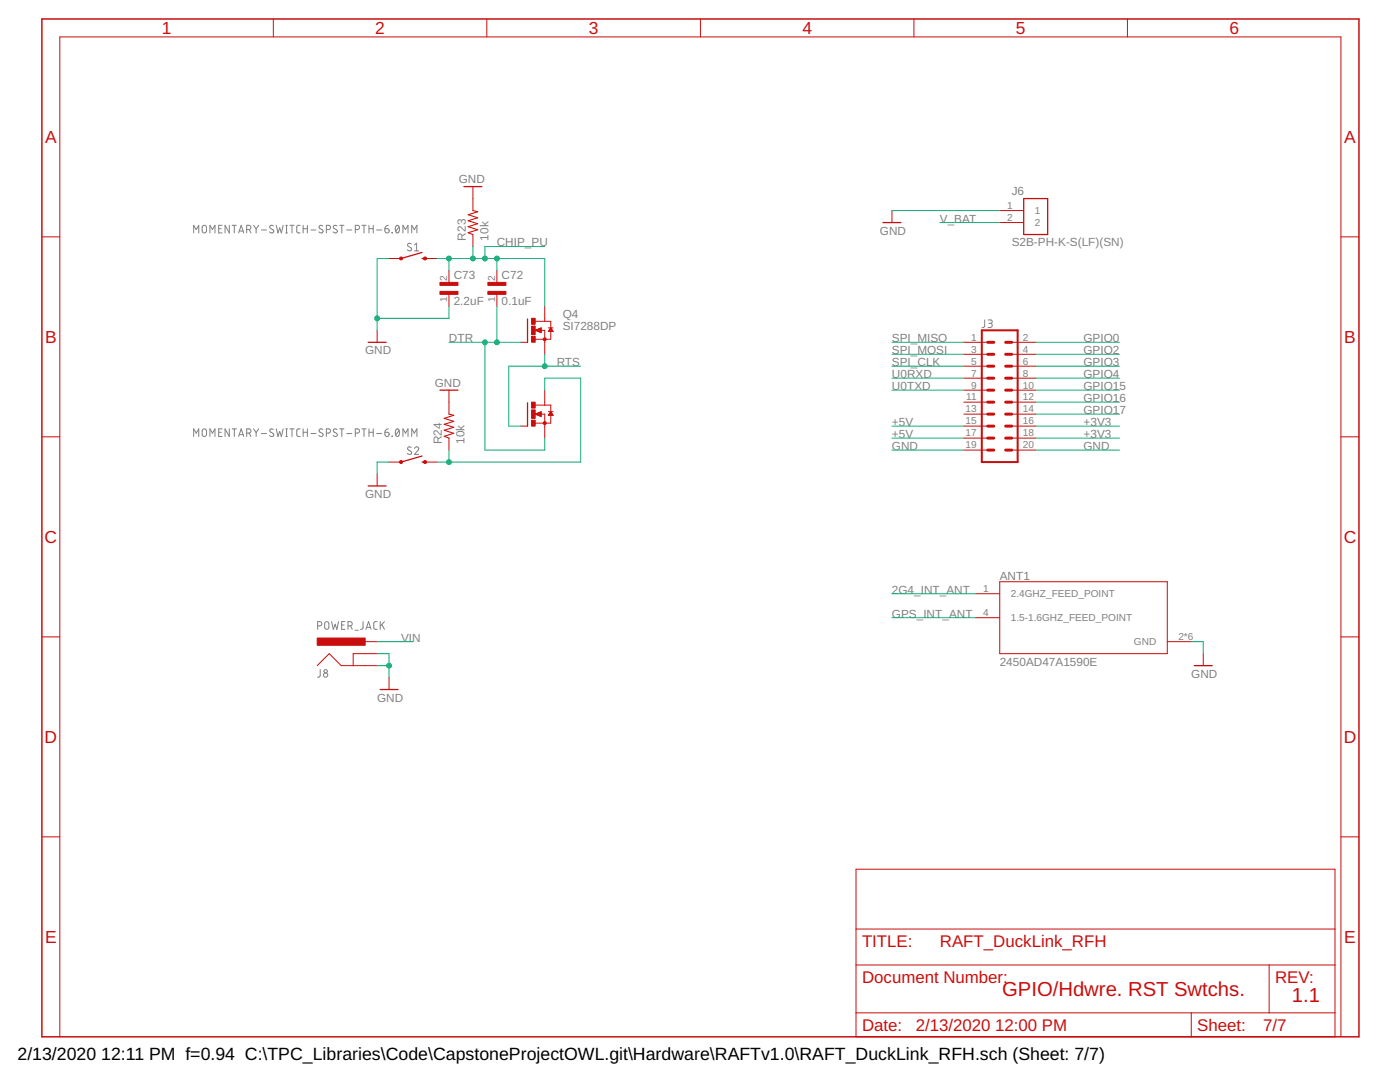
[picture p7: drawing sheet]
<svg xmlns="http://www.w3.org/2000/svg" width="279mm" height="216mm" viewBox="0 0 279 216" stroke-linecap="round" stroke-linejoin="round" font-family="sans-serif">
<g fill="none" stroke="#808080" stroke-width=".2">
<path d="M38.7 46.5v-1.5l.5 .8 .5-.8v1.5M40.5 45.1l.3-.1 .3 .1 .1 1a.43 .43 0 0 1-.4 .4 .43 .43 0 0 1-.5-.4zM41.9 46.5v-1.5l.5 .8 .5-.8v1.5M43.6 45.6h.6M44.3 45h-.7v1.5h.7M45.8 45v1.5l-.9-1.5v1.5M46.3 45h.9M46.8 45v1.5M47.6 46.5l.5-1.5 .5 1.5M47.8 46.1h.7M49.2 45.8h.5a.42 .42 0 0 0 .4-.4 .42 .42 0 0 0-.4-.4h-.5v1.5M49.7 45.8l.4 .7"/>
<path d="M50.6 45l.5 .7M51.1 45.7v.8M51.6 45l-.5 .7M52.2 45.9h1M54.5 45.1l-.1-.1a.36 .36 0 0 0-.5 .1 .36 .36 0 0 0 .1 .5l.5 .2a.41 .41 0 0 1-.1 .7 .41 .41 0 0 1-.6-.2M55.1 45l.4 1.5 .3-1 .4 1 .3-1.5M57 46.5h.4M57 45h.4M57.2 45v1.5M57.8 45h.9M58.3 45v1.5M59.9 45h-.5l-.2 .3v1l.2 .2h.5"/>
<path d="M60.5 45.6h.8M60.5 45v1.5M61.3 45v1.5M62 45.9h1.1M64.4 45.1l-.5-.1-.2 .3 .1 .3 .5 .2a.39 .39 0 0 1 .1 .6 .39 .39 0 0 1-.6 0l-.2-.1M65.1 45.8h.5a.42 .42 0 0 0 .4-.4 .42 .42 0 0 0-.4-.4h-.5v1.5M67.2 45.1a.39 .39 0 0 0-.5-.1 .39 .39 0 0 0-.1 .5l.6 .3a.41 .41 0 0 1-.1 .7 .41 .41 0 0 1-.6-.2M67.8 45h.8M68.2 45v1.5M69.2 45.9h1M70.9 45.8h.4a.42 .42 0 0 0 .5-.4 .42 .42 0 0 0-.5-.4h-.4v1.5M72.2 45h.9"/>
<path d="M72.6 45v1.5M73.6 45.6h.9M73.6 45v1.5M74.5 45v1.5M75.2 45.9h1M76.8 45.6h.5a.43 .43 0 0 1 .4 .5 .43 .43 0 0 1-.5 .4 .43 .43 0 0 1-.4-.4zM77.5 45l-.6 .2-.1 .4M78.2 46.4l.1 .1zM79.1 45.1l.2-.1a.9 .9 0 0 1 0 1.5 .94 .94 0 0 1-.2-1.4zM79.7 45.3l-.7 .8M80.4 46.5v-1.5l.5 .8 .5-.8v1.5M82.1 48.7a.4 .4 0 0 0-.6-.1 .4 .4 0 0 0-.1 .5l.6 .3a.39 .39 0 0 1 0 .6 .39 .39 0 0 1-.6 0l-.1-.2"/>
<path d="M82.2 46.5v-1.5l.5 .8 .5-.8v1.5M82.7 48.9l.4-.4v1.6M82.7 50.1h.9M196.5 63.8v1.4l-.5 .2M197.2 63.8l.6 .1 .2 .2-.2 .4h-.4M197.6 64.5a.42 .42 0 0 1 .4 .4 .42 .42 0 0 1-.4 .5h-.4M38.7 87.1v-1.5l.5 .8 .5-.8v1.5M40.5 85.7l.3-.1 .3 .1 .1 1a.43 .43 0 0 1-.4 .4 .43 .43 0 0 1-.5-.4zM41.9 87.1v-1.5l.5 .8 .5-.8v1.5M43.6 86.3h.6M44.3 85.6h-.7v1.5h.7M45.8 85.6v1.5l-.9-1.5v1.5"/>
<path d="M46.3 85.6h.9M46.8 85.6v1.5M47.6 87.1l.5-1.5 .5 1.5M47.8 86.7h.7M49.2 86.4h.5a.42 .42 0 0 0 .4-.4 .42 .42 0 0 0-.4-.4h-.5v1.5M49.7 86.4l.4 .7M50.6 85.6l.5 .7M51.1 86.3v.8M51.6 85.6l-.5 .7M52.2 86.5h1M54.5 85.7l-.1-.1a.36 .36 0 0 0-.5 .1 .36 .36 0 0 0 .1 .5l.5 .3a.41 .41 0 0 1-.1 .6 .41 .41 0 0 1-.6-.2M55.1 85.6l.4 1.5 .3-1 .4 1 .3-1.5"/>
<path d="M57 87.1h.4M57 85.6h.4M57.2 85.6v1.5M57.8 85.6h.9M58.3 85.6v1.5M59.9 85.6h-.5l-.2 .3v1l.2 .2h.5M60.5 85.6v1.5M60.5 86.3h.8M61.3 85.6v1.5M62 86.5h1.1M64.4 85.7l-.5-.1-.2 .3 .1 .3 .5 .3a.39 .39 0 0 1 .1 .5 .39 .39 0 0 1-.6 0l-.2-.1M65.1 86.4h.5a.42 .42 0 0 0 .4-.4 .42 .42 0 0 0-.4-.4h-.5v1.5"/>
<path d="M67.2 85.7a.39 .39 0 0 0-.5-.1 .39 .39 0 0 0-.1 .5l.6 .4a.41 .41 0 0 1-.1 .6 .41 .41 0 0 1-.6-.2M67.8 85.6h.8M68.2 85.6v1.5M69.2 86.5h1M70.9 86.4h.4a.42 .42 0 0 0 .5-.4 .42 .42 0 0 0-.5-.4h-.4v1.5M72.2 85.6h.9M72.6 85.6v1.5M73.6 85.6v1.5M73.6 86.3h.9M74.5 85.6v1.5M75.2 86.5h1M76.8 86.3h.5a.43 .43 0 0 1 .4 .4 .43 .43 0 0 1-.5 .4 .43 .43 0 0 1-.4-.4z"/>
<path d="M77.5 85.6l-.6 .3-.1 .4M78.2 87l.1 .1zM79.1 85.7l.2-.1a.9 .9 0 0 1 0 1.5 .94 .94 0 0 1-.2-1.4zM79.7 85.9l-.7 .9M80.4 87.1v-1.5l.5 .8 .5-.8v1.5M82.1 89.3a.4 .4 0 0 0-.6-.1 .4 .4 0 0 0-.1 .5l.6 .3a.36 .36 0 0 1 .1 .5 .36 .36 0 0 1-.5 .2l-.3-.2M82.2 87.1v-1.5l.5 .8 .5-.8v1.5M82.7 89.5a.41 .41 0 0 1 .6-.3 .41 .41 0 0 1 .1 .6l-.7 .9h.9M63.4 124.9h.4a.42 .42 0 0 0 .4-.4 .42 .42 0 0 0-.4-.5h-.4v1.6M63.9 133.6v1.3l-.2 .2h-.3M64.9 124.2l.3-.2 .3 .2 .1 .9a.42 .42 0 0 1-.4 .5 .42 .42 0 0 1-.4-.5zM66.2 124l.3 1.6 .4-1.1 .3 1.1 .4-1.6"/>
<path d="M68.2 124.7h.5M68.9 124h-.7v1.6h.7M69.4 124.9h.5a.42 .42 0 0 0 .4-.4 .42 .42 0 0 0-.4-.5h-.5v1.6M70 124.9l.3 .7M70.8 125.8h.7M72.5 124l-.1 1.4-.5 .2M73 125.6l.6-1.6 .5 1.6M73.2 125.2h.7M75.3 124l-.5 .1-.2 .3v1l.3 .2h.4M75.9 124v1.6M76.2 124.6l.5 1M76.7 124l-.8 1"/>
<circle cx="65" cy="134.7" r=".43"/>
<circle cx="65" cy="133.9" r=".34"/>
</g>
<g fill="none" stroke="#c90d0c" stroke-width=".59">
<path d="M197.1 73.1h1.2M197.1 70.7h1.2M197.1 68.3h1.2M197.1 77.9h1.2M197.1 75.5h1.2M200.7 73.1h1.2M200.7 70.7h1.2M200.7 68.3h1.2M200.7 77.9h1.2M200.7 75.5h1.2M197.1 80.2h1.2M197.1 82.6h1.2"/>
<path d="M197.1 85h1.2M197.1 87.4h1.2M197.1 89.8h1.2M200.7 80.2h1.2M200.7 82.6h1.2M200.7 85h1.2M200.7 87.4h1.2M200.7 89.8h1.2"/>
</g>
<path d="M195.9 65.9h7.2v26.3h-7.2z" fill="none" stroke="#c90d0c" stroke-width=".4"/>
<g fill="none" stroke="#c90d0c" stroke-width=".2">
<path d="M54.5 3.8v3.6M97.2 3.8v3.6M139.8 3.8v3.6M182.4 3.8v3.6M225 3.8v3.6M94.4 37.2v4.8M8.4 47.3h3.5M77.6 51.6h2.4M84.8 51.6h2.4M89.6 54v2.3M89.6 58.7v2.4M94.4 46.8v2.4"/>
<path d="M99.2 54v2.3M99.2 58.7v2.4M178 42v2.4M199.5 42h4.8M199.5 44.4h4.8M267.6 47.3h3.6M75.3 65.9v2.4M89.6 77.9v4.7M103.9 68.3h1.4M106.8 65.9l1.2-.5v1zM106.8 64.1h3.1v1.3M106.8 65.9h1.9v4.8"/>
<path d="M107 66h1M107.1 65.8h.9M107.3 66.1h.7M107.4 65.7h.6M107.6 66.2h.4M107.7 65.6h.3M107.9 66.3h.1M107.9 65.4h.1M108.7 61.1v3M108.7 77.9v2.9M109.4 65.4h1M109.5 66.1h.9"/>
<path d="M109.5 66h.8M109.6 65.9h.6M109.7 65.8h.5M109.7 65.7h.4M109.8 65.6h.2M109.9 65.4h.1M109.9 66v1.7h-3.1M109.9 65.4l.5 .7h-1zM192.3 68.3h4.8M192.3 70.7h4.8M192.3 73.1h4.8M192.3 75.5h4.8"/>
<path d="M192.3 77.9h4.8M201.9 68.3h4.8M201.9 70.7h4.8M201.9 73.1h4.8M201.9 75.5h4.8M201.9 77.9h4.8M8.4 87.2h3.5M75.3 94.6v2.4M77.6 92.2h2.4M84.8 92.2h2.4M89.6 87.4v2.4M103.9 85h1.4"/>
<path d="M106.8 82.6h1.9v4.8M106.8 82.6l1.2-.5v1zM106.8 80.8h3.1v1.3M107.1 82.7h.9M107.1 82.5h.9M107.4 82.9h.6M107.4 82.4h.6M107.6 83h.4M107.6 82.3h.4M107.9 83.1h.1M107.9 82.2h.1M109.4 82.1h1"/>
<path d="M109.5 82.7h.8M109.6 82.6h.6M109.7 82.5h.5M109.7 82.4h.4M109.8 82.3h.2M109.9 82.2h.1M109.9 82.8v1.6h-3.1M109.9 82.1l.5 .8h-1zM192.3 80.2h4.8M192.3 82.6h4.8M192.3 85h4.8M192.3 87.4h4.8"/>
<path d="M192.3 89.8h4.8M201.9 80.2h4.8M201.9 82.6h4.8M201.9 85h4.8M201.9 87.4h4.8M201.9 89.8h4.8M267.6 87.2h3.6M194.7 118.5h4.8M199.5 116.1h33.5v14.3h-33.5zM8.4 127.1h3.5M63.3 132.8l2.4-2.4 2.4 2.4h7.2M72.9 128h2.4"/>
<path d="M75.3 130.4h-4.8v2.4M77.6 135.2v2.4M194.7 123.3h4.8M233 128h4.7M240.1 130.4v2.4M267.6 127.1h3.6M8.4 167h3.5M170.8 173.4h95.6v33.5h-95.6zM267.6 167h3.6M170.8 192.6h95.6M170.8 185.4h95.6M253.3 192.6v9.5"/>
<path d="M11.9 206.9v-199.5h255.7v199.5M170.8 202.1h95.6M237.7 202.1v4.8"/>
</g>
<g fill="none" stroke="#c90d0c" stroke-width=".25">
<path d="M92.6 37.2h3.6M204.3 39.6h4.8v7.2h-4.8zM84.2 51.6h.6M84.2 50.4l-4.2 1.2M176.2 44.4h3.6M73.5 68.3h3.5M87.8 77.9h3.6M105.3 63.6v4.7M73.5 97h3.5M84.2 92.2h.6M84.2 91l-4.2 1.2M105.3 80.4v4.6"/>
<path d="M75.9 137.6h3.5M238.3 132.8h3.6"/>
</g>
<g fill="#c90d0c" stroke="#c90d0c" stroke-width=".2">
<path d="M108.5 67.5h.4l.1 .2-.1 .2h-.4l-.1-.2z" fill-rule="evenodd"/>
<path d="M108.5 84.2h.4l.1 .2-.1 .2h-.4l-.1-.2z" fill-rule="evenodd"/>
<path d="M84.6 51.4h.4v.4h-.4l-.1-.2z" fill-rule="evenodd"/>
<path d="M84.6 92h.4v.4h-.4l-.1-.2z" fill-rule="evenodd"/>
<circle cx="80" cy="51.6" r=".31"/>
<circle cx="80" cy="92.2" r=".31"/>
</g>
<g fill="#c90d0c" stroke="#c90d0c" stroke-width=".2">
<path d="M106.1 67.1h.7v1.2h-.7z"/>
<path d="M106.1 63.5h.7v1.2h-.7z"/>
<path d="M106.1 65.1h.7v1.7h-.7z"/>
<path d="M106.1 83.8h.7v1.2h-.7z"/>
<path d="M106.1 80.2h.7v1.2h-.7z"/>
<path d="M106.1 81.8h.7v1.7h-.7z"/>
<path d="M97.4 58.1h3.6v.6h-3.6z"/>
<path d="M97.4 56.3h3.6v.6h-3.6z"/>
<path d="M87.8 58.1h3.6v.6h-3.6z"/>
<path d="M87.8 56.3h3.6v.6h-3.6z"/>
<path d="M63.3 127.3h9.6v1.5h-9.6z"/>
</g>
<path d="M94.4 42l.9 .2-1.9 .6 1.9 .7-1.9 .5 1.9 .6-1.9 .6 1.9 .6-1.9 .6 1 .4M89.6 82.6l1 .3-2 .6 2 .6-2 .6 2 .6-2 .6 2 .6-2 .6 1 .3" fill="none" stroke="#c90d0c" stroke-width=".21"/>
<path d="M8.4 3.8h262.8v203.1h-262.8z" fill="none" stroke="#c90d0c" stroke-width=".3"/>
<g fill="none" stroke="#0dab76" stroke-width=".2">
<path d="M77.6 51.6h-2.3v14.3M87.2 51.6h21.5v9.5M89.6 51.6v2.4M94.4 49.2v2.4M99.2 51.6v2.4M108.7 49.2h-11.9v2.4M178 42h21.5M187.6 44.4h11.9M89.6 68.3h14.3M89.6 61.1v2.4h-14.3M96.8 68.3v21.5h11.9v-2.4M99.2 61.1v7.2"/>
<path d="M108.7 77.9v-2.4h7.2v16.7h-28.7M108.7 70.7v2.4M115.9 73.1h-14.4v11.9h2.4M178 68.3h14.3M178 70.7h14.3M178 73.1h14.3M178 75.5h14.3M178 77.9h14.3M206.7 68.3h16.7M206.7 70.7h16.7M206.7 73.1h16.7M206.7 75.5h16.7"/>
<path d="M206.7 77.9h16.7M77.6 92.2h-2.3v2.4M89.6 89.8v2.4M178 87.4h14.3M178 85h14.3M178 89.8h14.3M206.7 87.4h16.7M206.7 85h16.7M206.7 82.6h16.7M206.7 89.8h16.7M206.7 80.2h16.7M178 118.5h16.7"/>
<path d="M75.3 128h7.1M75.3 132.8h2.3M75.3 130.4h2.3v4.8M178 123.3h16.7M237.7 128h2.4v2.4"/>
</g>
<g fill="#0dab76" stroke="#0dab76" stroke-width=".2">
<circle cx="99.2" cy="51.6" r=".49"/>
<circle cx="96.8" cy="51.6" r=".49"/>
<circle cx="94.4" cy="51.6" r=".49"/>
<circle cx="89.6" cy="51.6" r=".49"/>
<circle cx="99.2" cy="68.3" r=".49"/>
<circle cx="96.8" cy="68.3" r=".49"/>
<circle cx="75.3" cy="63.5" r=".49"/>
<circle cx="77.6" cy="132.8" r=".49"/>
<circle cx="108.7" cy="73.1" r=".49"/>
<circle cx="89.6" cy="92.2" r=".49"/>
</g>
<g font-size="4" fill="#c90d0c">
<text x="200" y="198.8">GPIO/Hdwre. RST Swtchs.</text>
<text x="257.8" y="200">1.1</text>
</g>
<g font-size="3.5" fill="#c90d0c">
<text x="32.3" y="6.8">1</text>
<text x="74.9" y="6.8">2</text>
<text x="117.5" y="6.8">3</text>
<text x="160.1" y="6.8">4</text>
<text x="202.7" y="6.8">5</text>
<text x="245.4" y="6.8">6</text>
<text x="9" y="28.5">A</text>
<text x="268.3" y="28.5">A</text>
<text x="9" y="68.5">B</text>
<text x="268.3" y="68.5">B</text>
<text x="8.9" y="108.4">C</text>
<text x="268.2" y="108.4">C</text>
<text x="8.9" y="148.3">D</text>
<text x="268.2" y="148.3">D</text>
<text x="9" y="188.2">E</text>
<text x="268.3" y="188.2">E</text>
</g>
<g font-size="3.5">
<text x="3.5" y="211.4">2/13/2020</text>
<text x="20.2" y="211.4">12:11 PM f=0.94 C:\TPC_Libraries\Code\CapstoneProjectOWL.git\Hardware\RAFTv1.0\RAFT_DuckLink_RFH.sch (Sheet: 7/7)</text>
</g>
<g font-size="3.4" fill="#c90d0c">
<text x="172" y="189">TITLE:</text>
<text x="187.6" y="189">RAFT_DuckLink_RFH</text>
<text x="172" y="196.1">Document Number:</text>
<text x="254.5" y="196.1">REV:</text>
<text x="172" y="205.7">Date:</text>
<text x="182.8" y="205.7">2/13/2020</text>
<text x="198.6" y="205.7">12:00 PM</text>
<text x="238.9" y="205.7">Sheet:</text>
<text x="252.1" y="205.7">7/7</text>
</g>
<g font-size="2.3" fill="#808080">
<text x="91.6" y="36.5">GND</text>
<text x="201.9" y="38.9">J6</text>
<text x="93" y="48" transform="rotate(-90 93 48)">R23</text>
<text x="97.5" y="48" transform="rotate(-90 97.5 48)">10k</text>
<text x="175.6" y="46.8">GND</text>
<text x="187.6" y="44.4">V_BAT</text>
<text x="99.2" y="49.2">CHIP_PU</text>
<text x="201.9" y="49.2">S2B-PH-K-S(LF)(SN)</text>
<text x="90.6" y="55.8">C73</text>
<text x="100.1" y="55.8">C72</text>
<text x="90.6" y="60.9">2.2uF</text>
<text x="100.1" y="60.9">0.1uF</text>
<text x="112.3" y="65.9">SI7288DP</text>
<text x="112.3" y="63.5">Q4</text>
<text x="72.9" y="70.7">GND</text>
<text x="89.6" y="68.3">DTR</text>
<text x="178" y="68.3">SPI_MISO</text>
<text x="178" y="70.7">SPI_MOSI</text>
<text x="216.2" y="68.3">GPIO0</text>
<text x="216.2" y="70.7">GPIO2</text>
<text x="86.8" y="77.1">GND</text>
<text x="111.1" y="73.1">RTS</text>
<text x="178" y="73.1">SPI_CLK</text>
<text x="178" y="75.5">U0RXD</text>
<text x="178" y="77.9">U0TXD</text>
<text x="216.2" y="73.1">GPIO3</text>
<text x="216.2" y="75.5">GPIO4</text>
<text x="216.2" y="77.9">GPIO15</text>
<text x="216.2" y="82.6">GPIO17</text>
<text x="216.2" y="80.2">GPIO16</text>
<text x="88.2" y="88.6" transform="rotate(-90 88.2 88.6)">R24</text>
<text x="92.7" y="88.6" transform="rotate(-90 92.7 88.6)">10k</text>
<text x="178" y="87.4">+5V</text>
<text x="178" y="85">+5V</text>
<text x="178" y="89.8">GND</text>
<text x="216.2" y="87.4">+3V3</text>
<text x="216.2" y="85">+3V3</text>
<text x="216.2" y="89.8">GND</text>
<text x="72.9" y="99.4">GND</text>
<text x="178" y="118.5">2G4_INT_ANT</text>
<text x="199.5" y="115.7">ANT1</text>
<text x="178" y="123.3">GPS_INT_ANT</text>
<text x="80" y="128">VIN</text>
<text x="199.5" y="132.8">2450AD47A1590E</text>
<text x="237.7" y="135.2">GND</text>
<text x="75.3" y="140">GND</text>
</g>
<g font-size="2" fill="#808080">
<text x="201" y="41.7">1</text>
<text x="201" y="44.1">2</text>
<text x="206.5" y="42.7">1</text>
<text x="206.5" y="45.1">2</text>
<text x="89.3" y="56" transform="rotate(-90 89.3 56)">2</text>
<text x="98.8" y="56" transform="rotate(-90 98.8 56)">2</text>
<text x="89.3" y="60.2" transform="rotate(-90 89.3 60.2)">1</text>
<text x="98.8" y="60.2" transform="rotate(-90 98.8 60.2)">1</text>
<text x="193.8" y="68">1</text>
<text x="193.8" y="70.4">3</text>
<text x="204.1" y="68">2</text>
<text x="204.1" y="70.4">4</text>
<text x="193.8" y="72.7">5</text>
<text x="193.8" y="75.1">7</text>
<text x="193.8" y="77.5">9</text>
<text x="204.1" y="72.7">6</text>
<text x="204.1" y="75.1">8</text>
<text x="204.1" y="77.5">10</text>
<text x="192.7" y="82.3">13</text>
<text x="192.8" y="79.9">11</text>
<text x="204.1" y="79.9">12</text>
<text x="204.1" y="82.3">14</text>
<text x="192.7" y="84.7">15</text>
<text x="192.7" y="87.1">17</text>
<text x="192.7" y="89.5">19</text>
<text x="204.1" y="84.7">16</text>
<text x="204.1" y="87.1">18</text>
<text x="204.1" y="89.5">20</text>
<text x="196.2" y="118.1">1</text>
<text x="201.7" y="119.2">2.4GHZ_FEED_POINT</text>
<text x="196.2" y="122.9">4</text>
<text x="201.7" y="124">1.5-1.6GHZ_FEED_POINT</text>
<text x="226.3" y="128.8">GND</text>
<text x="235.2" y="127.7">2*6</text>
</g>
</svg>
